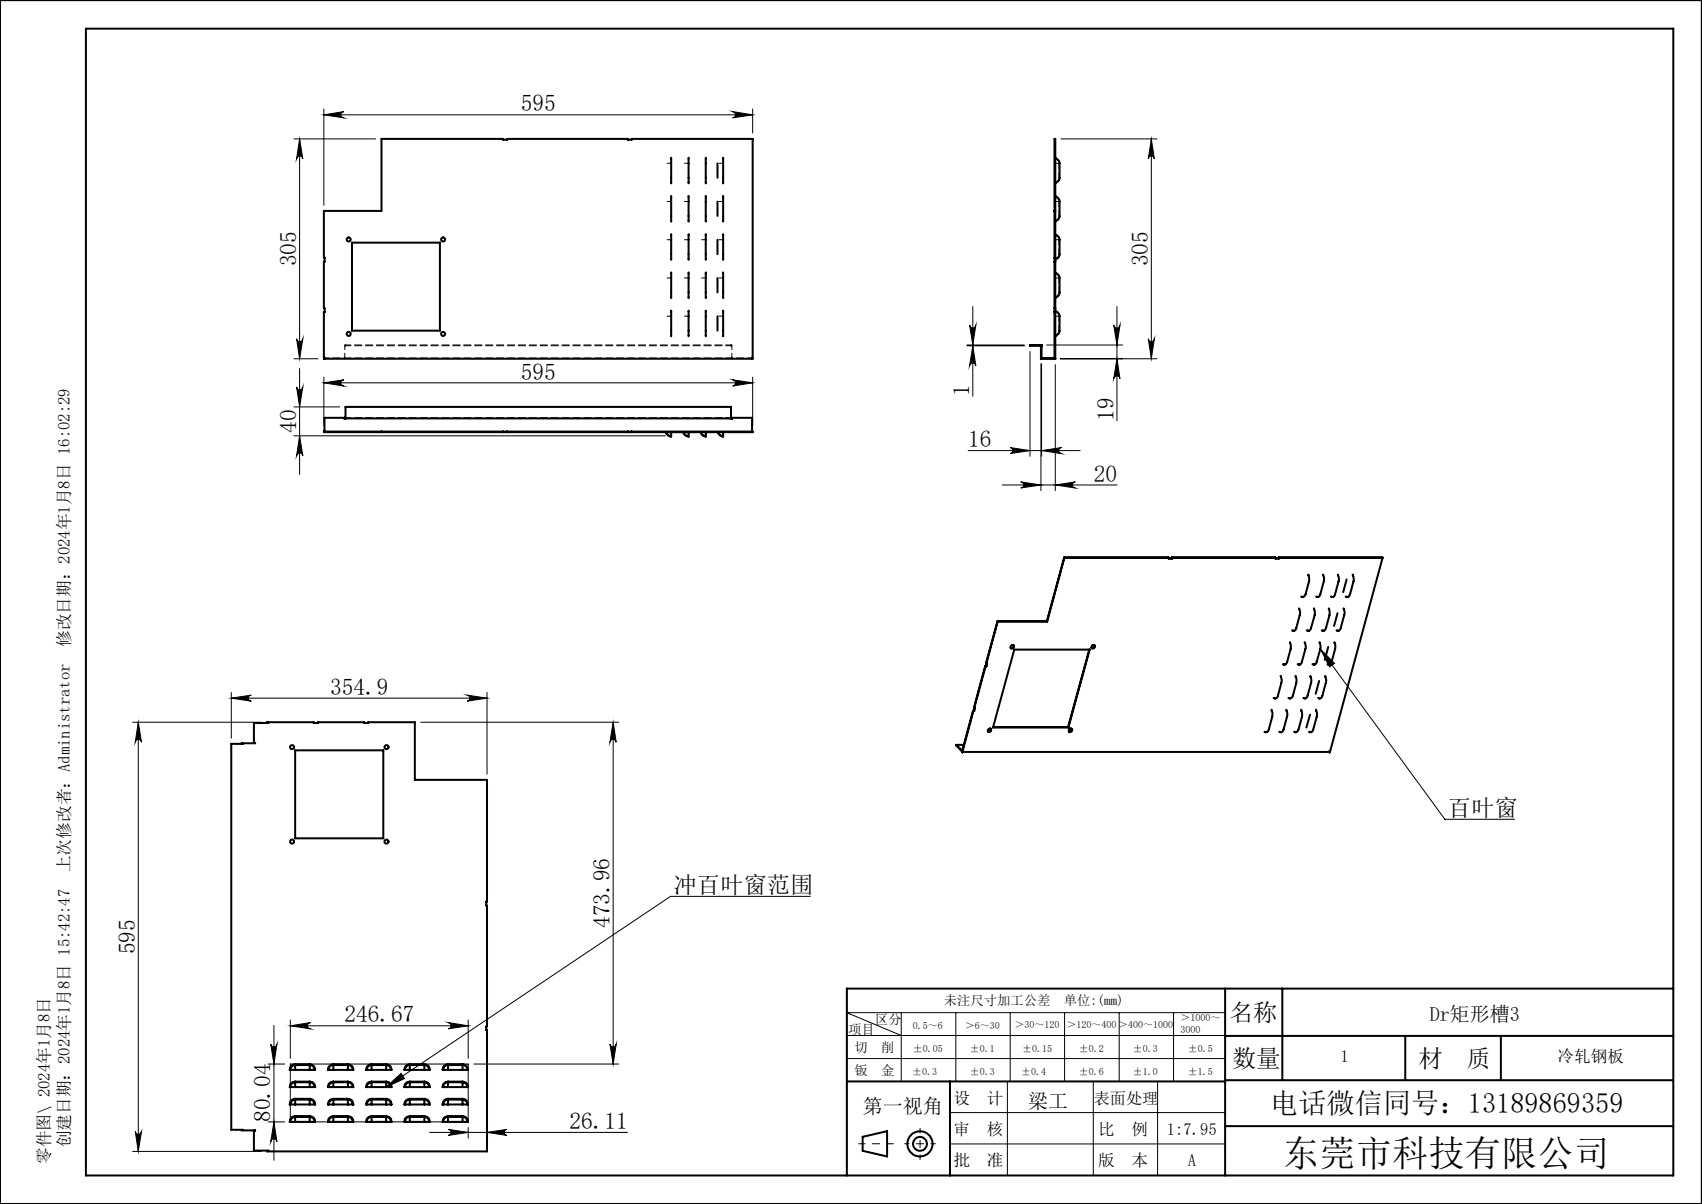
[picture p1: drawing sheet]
<svg xmlns="http://www.w3.org/2000/svg" width="297mm" height="210mm" viewBox="0 0 297 210" stroke-linecap="round" stroke-linejoin="round" font-family="sans-serif">
<g fill="none" stroke="#000" stroke-width=".17">
<path d="M56.5 19v16.8M127.8 19.5l3.5 .5-3.5 .6a.55 .55 0 0 0 .5-.6 .55 .55 0 0 0-.5-.5zM131.3 19v4.2M51.3 24.2h14.2M52.3 24.2l.5 3.5a.55 .55 0 0 0-.5-.5 .55 .55 0 0 0-.5 .5zM52.3 24.2v38.4M56.5 20h74.8M56.5 20l3.5-.5a.55 .55 0 0 0-.5 .5 .55 .55 0 0 0 .5 .6zM185.1 24.2h16.8M200.9 24.2v38.4M200.9 24.2l.5 3.5a.53 .53 0 0 0-.5-.5 .53 .53 0 0 0-.5 .5zM51.8 59.1a.55 .55 0 0 0 .5 .5 .55 .55 0 0 0 .5-.5l-.5 3.5z"/>
<path d="M169.2 56.7a.55 .55 0 0 0 .5 .5 .55 .55 0 0 0 .6-.5l-.5 3.5zM169.8 53.5v15.6M194.3 56.7a.55 .55 0 0 0 .6 .5 .55 .55 0 0 0 .5-.5l-.5 3.5zM194.9 53.5v19.9M200.4 59.1a.53 .53 0 0 0 .5 .5 .53 .53 0 0 0 .5-.5l-.5 3.5zM51.3 62.6h4.2M51.3 71h8M51.3 76h64.8M51.8 67.5a.55 .55 0 0 0 .5 .5 .55 .55 0 0 0 .5-.5l-.5 3.5zM52.3 76l.5 3.5a.55 .55 0 0 0-.5-.5 .55 .55 0 0 0-.5 .5zM52.3 64.3v18.5M56.5 65.8v8.5"/>
<path d="M56.5 66.8h74.8M56.5 66.8l3.5-.6a.55 .55 0 0 0-.5 .6 .55 .55 0 0 0 .5 .5zM127.8 66.2l3.5 .6-3.5 .5a.55 .55 0 0 0 .5-.5 .55 .55 0 0 0-.5-.6zM131.3 65.8v8.5M168.7 60.2h10.1M168.7 60.3h10.1M168.9 78.6h19.6M169.8 60.3l.5 3.5a.55 .55 0 0 0-.6-.5 .55 .55 0 0 0-.5 .5zM176.2 78.1l3.5 .5-3.5 .5a.53 .53 0 0 0 .5-.5 .53 .53 0 0 0-.5-.5zM179.7 61.3v18.3M181.6 63.5v22.1M181.8 63.5v16.1"/>
<path d="M181.8 78.6l3.4-.5a.53 .53 0 0 0-.5 .5 .53 .53 0 0 0 .5 .5zM182.6 60.2h13.3M184.2 63.6v22M185 62.6h16.9M194.9 62.6l.5 3.5a.55 .55 0 0 0-.5-.5 .55 .55 0 0 0-.6 .5zM174.9 84.6h20M178.1 84.1l3.5 .5-3.5 .5a.53 .53 0 0 0 .6-.5 .53 .53 0 0 0-.6-.5zM184.1 84.6l3.5-.5a.53 .53 0 0 0-.5 .5 .53 .53 0 0 0 .5 .5zM230.4 113.2l2.5 2.5-.9 .6zM230.4 113.2l21.7 29.7h12.2M23.1 126h22.5M24.1 126v74.8"/>
<path d="M24.1 126l.6 3.5a.55 .55 0 0 0-.6-.5 .55 .55 0 0 0-.5 .5zM40.4 120.8v8M40.4 121.8h44.6M40.4 121.8l3.5-.6a.53 .53 0 0 0-.6 .6 .53 .53 0 0 0 .6 .5zM73.4 126h34.6M81.5 121.2l3.5 .6-3.5 .5a.53 .53 0 0 0 .5-.5 .53 .53 0 0 0-.5-.6zM85 120.8v14.2M107 126l.5 3.5a.55 .55 0 0 0-.5-.5 .55 .55 0 0 0-.6 .5zM107 126v59.6M141.4 156.3h-24.4l-49.6 33.3M47.8 178.8v23.6M50.7 178.9l3.5-.5a.55 .55 0 0 0-.5 .5 .55 .55 0 0 0 .5 .5z"/>
<path d="M50.7 177.9v6.7M50.7 178.9h31M78.2 178.4l3.5 .5-3.5 .5a.55 .55 0 0 0 .5-.5 .55 .55 0 0 0-.5-.5zM81.7 177.9v6.7M157.3 176.6v12M166.8 176.6v12M176.3 176.6v12M185.8 176.6v12M195.3 176.6v12M204.8 176.6v12M213.8 176.6h-66l9.5 4M23.6 197.3a.55 .55 0 0 0 .5 .5 .55 .55 0 0 0 .6-.5l-.6 3.5z"/>
<path d="M46.8 195.7h2.9M46.8 185.6h2.9M47.2 182.1a.55 .55 0 0 0 .6 .5 .55 .55 0 0 0 .5-.5l-.5 3.5zM47.8 195.7l.5 3.5a.55 .55 0 0 0-.5-.6 .55 .55 0 0 0-.6 .6zM50.7 185.6h31v10.1h-31zM67.4 189.6l2.6-2.4 .6 .9zM75 197.5h34.5M78.2 197l3.5 .5-3.5 .5a.53 .53 0 0 0 .5-.5 .53 .53 0 0 0-.5-.5zM81.7 196.7v1.8M82.7 185.6h25.3M85 197.5l3.5-.5a.53 .53 0 0 0-.5 .5 .53 .53 0 0 0 .5 .5zM106.4 182.1a.55 .55 0 0 0 .6 .5 .55 .55 0 0 0 .5-.5l-.5 3.5z"/>
<path d="M147.8 184.6h66M147.8 180.6h66M165.8 194.1h48M165.8 199.5h48M175.8 188.6v16.4M190.8 188.6v16.4M202 188.6v16.4M23.1 200.8h22.5"/>
</g>
<g fill="none" stroke="#000" stroke-width=".35">
<path d="M0 0h297v210h-297zM15 5h277v200h-277zM66.6 24.2h21.2v.2h.7v-.2h21.1v.2h.6v-.2h21.1v38.4h-74.8v-8.2h.2v-.6h-.2v-8.2h.2v-.7h-.2v-8.1h10.1zM117.1 34.2v4.5M117.1 27.5v4.5M120.2 27.5v4.5M120.2 34.2v4.5M123.2 27.5v4.5M123.2 34.2v4.5M125.2 28.5v2.5M125.2 35.2v2.5M126.2 34.2v4.5"/>
<path d="M126.2 27.5v4.5M184 36.8h.1M184.1 27.5l.1 .1a.97 .97 0 0 1 .7 .9v2.5a1.34 1.34 0 0 1-.8 1M184.1 34.2l.2 .1M184.2 34.3h.1M184.3 34.3a.88 .88 0 0 1 .6 .9v2.5a1.34 1.34 0 0 1-.8 1M61.4 42.3h15.4v15.4h-15.4zM117.1 47.5v4.5M117.1 40.8v4.5M117.1 54.2v4.5M120.2 47.5v4.5M120.2 40.8v4.5"/>
<path d="M120.2 54.2v4.5M123.2 47.5v4.5M123.2 40.8v4.5M123.2 54.2v4.5M125.2 41.8v2.5M125.2 48.5v2.5M125.2 55.2v2.5M126.2 47.5v4.5M126.2 40.8v4.5M126.2 54.2v4.5M184 54.4h.1M184 53.8h.1"/>
<path d="M184 45.6h.1M184 44.9h.1M184.1 47.5l.2 .2a.88 .88 0 0 1 .6 .8v2.5a1.34 1.34 0 0 1-.8 1M184.1 40.8l.2 .2a.88 .88 0 0 1 .6 .8v2.5a1.34 1.34 0 0 1-.8 1M184.1 54.2l.2 .1a.88 .88 0 0 1 .6 .9v2.5a1.34 1.34 0 0 1-.8 1M56.5 75.3h74.8v.1h-74.8zM56.6 62.6v-.2v.2M56.6 75.2v.1M60.1 72.9v.2v-.2M60.1 73h67.6M60.2 72.9v.1M60.3 72.8v.2"/>
<path d="M60.3 72.9h-3.7v2.3M60.3 72.8v-1.8h67.3v1.8M66.6 75.3v.1M87.8 75.3v.1M88.5 75.3v.1M109.6 75.3v.1M110.2 75.3v.1M116.2 75.4l.1 .1a.79 .79 0 0 0 .8 .6v-.7M119.2 75.4l.1 .1a.79 .79 0 0 0 .9 .6v-.7M122.2 75.4l.1 .1a.79 .79 0 0 0 .9 .6v-.7M125.2 75.4l.1 .1a.79 .79 0 0 0 .9 .6v-.7M127.6 72.8v.2"/>
<path d="M127.6 72.9h3.6v2.3M127.6 72.9v.1M127.7 72.9v.2v-.2M131.2 75.2v.1M131.2 62.6v-.2l.1 .2M181.6 60.2h.1M181.6 60.3h-1.9v-.1h2.1v2.3M181.6 60.2v2.4h2.5v-38.4h-.1v38.4M184 62.4l-2.4 .1M184 62.6h.1M185.7 97.2v.1M185.7 97.2l18.2 .1"/>
<path d="M185.7 97.2l-3 11.2M185.7 97.3l-3 11.1M185.7 97.3h18.2M203.9 97.3v.1h.6M203.9 97.4h.5M204.4 97.4h.1M204.5 97.2l18.1 .1M204.5 97.2v.1M204.5 97.2l-.1 .2M204.5 97.3h18.1M204.5 97.3v.1M222.6 97.3v.1h.6"/>
<path d="M222.6 97.4h.5M223.1 97.4h.1M223.1 97.2l18.2 .1M223.1 97.2l.1 .1M223.1 97.2v.2M223.2 97.3h18.1M223.2 97.3v.1M241.3 97.3l-9.3 33.9M171.9 116.2h.1M171.9 116.2l-1.9 7.2M172 116.2l-2 7.2M172 116.2h.1"/>
<path d="M172.2 115.6h.1l-.2 .6M172.2 115.6l-.2 .6M174.1 108.4l-1.9 7.2M174.1 108.4h.1M174.1 108.4h8.6M176.8 112.5a.37 .37 0 0 1 0 .5 .37 .37 0 0 1-.4 0M177 113.3h13.1l-3.7 13.6h-13.1zM182.7 108.4h.1M190.1 113.3l-3.7 13.5M190.6 112.6a.31 .31 0 0 1 .4 .1 .31 .31 0 0 1 0 .4 .31 .31 0 0 1-.5 0l-.1-.2zM191 112.5a.37 .37 0 0 1-.1 .5 .37 .37 0 0 1-.4 0M223.5 117.9l.2 .9-.7 2.5-.2 .4h-.5"/>
<path d="M224.1 115.9h-.1M225.1 112l.1 1.1-.6 2.3a.48 .48 0 0 1-.7 .4M225.7 110l-.1 .1M226.1 117.9l.1 1.1-.6 2.3a.51 .51 0 0 1-.8 .4M226.7 115.9h-.1M226.7 106.1l.2 1-.7 2.6-.4 .3h-.3M227.3 104.1l-.1 .1M227.7 112l.2 1-.7 2.4a.48 .48 0 0 1-.3 .5 .48 .48 0 0 1-.5-.1M228.2 110v.1M228.3 100.2l.2 1.1-.7 2.3-.3 .5h-.5M228.7 117.9l.1 1.1-.6 2.3a.48 .48 0 0 1-.8 .4M229.2 115.9h.1"/>
<path d="M229.3 106.1l.1 1.2-.7 2.4-.3 .3h-.4M229.9 104.1l-.1 .1M230.2 118.8l-.6 2.2M230.3 112l.1 .6v.6l-.6 2.2a.48 .48 0 0 1-.3 .5 .48 .48 0 0 1-.5-.1M230.9 110l-.1 .1M230.9 100.2l.1 1.1-.6 2.5a.37 .37 0 0 1-.5 .3h-.2M231.2 117.9l.2 .9-.6 2.5-.3 .4h-.5M231.8 112.8l-.6 2.3M231.8 115.9h.1M231.9 106.1l.1 1.1-.6 2.5-.4 .3h-.4M232.4 104.1v.1M232.9 112l.1 1.1-.6 2.3a.48 .48 0 0 1-.8 .4"/>
<path d="M233.4 107l-.6 2.2M233.4 110v.1M233.5 100.2l.1 .9-.7 2.7a.37 .37 0 0 1-.5 .3h-.2M234.5 106.1l.1 1-.7 2.6-.3 .3h-.4M235 101.1l-.6 2.2M235.1 104.1l-.1 .1M236.1 100.2l.1 1.1-.7 2.5a.35 .35 0 0 1-.5 .3h-.2M40.4 129.7l4.1-.1h-.2v-3.5h2.5l-.2-.1h8.2v.1h.7v-.1h8.1v.1h.6v-.1h8.2v10h12.6v21.3h-.2v.7h.2v21h-.2v.7h.2v21.1h-38.4l.2-.1h-2.5v-3.5h.2l-4.1-.1zM51.5 130.9h15.4v15.3h-15.4zM166.9 129.9l1 1M166.9 129.9h1.3M166.9 129.9v.1l1 1.1"/>
<path d="M168 131h.1M168 131l-.1 .2M168.1 131l-.1 .2h64v-.2v.2M169.8 124l-1.9 7.2M169.8 124h.1M169.9 124l-2 7.2M169.9 124h.1M170 123.4h.1l-.1 .6M170.1 123.4l-.2 .6M172.4 127.2a.29 .29 0 0 1 .5-.1 .29 .29 0 0 1-.1 .5l-.3 .1-.1-.1zM172.9 127.1a.38 .38 0 0 1-.1 .4 .38 .38 0 0 1-.4 .1M173.3 126.8h13.1"/>
<path d="M186.4 126.8v.1M187 127.1a.37 .37 0 0 1-.1 .4 .37 .37 0 0 1-.4 .1M220.9 127.7h-.1M221.9 123.8l.1 1.1-.6 2.3a.48 .48 0 0 1-.7 .4M222.5 121.8h-.1M223.4 127.7h.1M224.5 123.8l.1 .9-.6 2.5-.2 .4h-.6M225.1 121.8h-.1M226 127.7h.1M227.1 123.8l.1 1.1-.6 2.3-.3 .5-.5-.1M227.6 121.8h.1M228.6 124.7l-.6 2.2"/>
<path d="M228.6 127.7h.1M229.7 123.8l.1 1.1-.6 2.3a.48 .48 0 0 1-.8 .4M230.2 121.8h.1M232 131.2h.1M213.8 172.4v32.6M223.8 172.4v16M292 172.4h-144.2v32.6M50.7 186.6h.8M50.7 189.6h.8M50.7 192.6h.8M50.7 195.7h.8M51.5 185.8v.8"/>
<path d="M51.5 185.8a.84 .84 0 0 0-.8 .8M51.5 188.8v.8M51.5 188.8a.84 .84 0 0 0-.8 .8M51.5 191.8v.8M51.5 191.8a.84 .84 0 0 0-.8 .8M51.5 194.8v.9M51.5 194.8a.84 .84 0 0 0-.8 .9M51.5 194.7a.81 .81 0 0 0-.9 1h.1M51.5 194.7v.1M51.5 188.7a.79 .79 0 0 0-.9 .9h.1M51.5 188.7v.1M51.5 191.7a.83 .83 0 0 0-.9 .9h.1"/>
<path d="M51.5 191.7v.1M51.5 185.6a.83 .83 0 0 0-.9 1h.1M51.5 185.6v.2M51.5 194.8h2.5M51.5 195.7h2.5M51.5 185.8h2.5M51.5 186.6h2.5M51.5 188.8h2.5M51.5 189.6h2.5M51.5 191.8h2.5M51.5 192.6h2.5M51.5 194.7h2.5"/>
<path d="M51.5 188.7h2.5M51.5 191.7h2.5M51.5 185.6h2.5M54 185.8v.8M54 188.8v.8M54 191.8v.8M54 194.8v.9M54 194.8a.84 .84 0 0 1 .9 .9M54 195.7h.9M54 188.8a.84 .84 0 0 1 .9 .8M54 189.6h.9M54 191.8a.84 .84 0 0 1 .9 .8"/>
<path d="M54 192.6h.9M54 185.8a.84 .84 0 0 1 .9 .8M54 186.6h.9M54 191.7a.83 .83 0 0 1 .9 .9M54 191.7v.1M54 185.6a.83 .83 0 0 1 .9 1M54 185.6v.2M54 194.7a.81 .81 0 0 1 .9 1M54 194.7v.1M54 188.7a.79 .79 0 0 1 .9 .9M54 188.7v.1M57.3 195.7h.9"/>
<path d="M57.3 186.6h.9M57.3 189.6h.9M57.3 192.6h.9M58.2 194.8v.9M58.2 194.8a.84 .84 0 0 0-.9 .9M58.2 185.8v.8M58.2 185.8a.84 .84 0 0 0-.9 .8M58.2 188.8v.8M58.2 188.8a.84 .84 0 0 0-.9 .8M58.2 191.8v.8M58.2 191.8a.84 .84 0 0 0-.9 .8M58.2 194.7a.81 .81 0 0 0-.9 1"/>
<path d="M58.2 194.7v.1M58.2 188.7a.79 .79 0 0 0-.9 .9M58.2 188.7v.1M58.2 191.7a.83 .83 0 0 0-.9 .9M58.2 191.7v.1M58.2 185.6a.83 .83 0 0 0-.9 1M58.2 185.6v.2M58.2 194.8h2.5M58.2 195.7h2.5M58.2 185.8h2.5M58.2 186.6h2.5M58.2 188.8h2.5"/>
<path d="M58.2 189.6h2.5M58.2 191.8h2.5M58.2 192.6h2.5M58.2 194.7h2.5M58.2 188.7h2.5M58.2 191.7h2.5M58.2 185.6h2.5M60.7 194.8v.9M60.7 185.8v.8M60.7 188.8v.8M60.7 191.8v.8M60.7 188.8a.84 .84 0 0 1 .9 .8"/>
<path d="M60.7 189.6h.9M60.7 194.8a.84 .84 0 0 1 .9 .9M60.7 195.7h.9M60.7 185.8a.84 .84 0 0 1 .9 .8M60.7 186.6h.9M60.7 191.8a.84 .84 0 0 1 .9 .8M60.7 192.6h.9M60.7 191.7a.83 .83 0 0 1 .9 .9M60.7 191.7v.1M60.7 185.6a.83 .83 0 0 1 .9 1M60.7 185.6v.2M60.7 194.7a.81 .81 0 0 1 .9 1"/>
<path d="M60.7 194.7v.1M60.7 188.7a.79 .79 0 0 1 .9 .9M60.7 188.7v.1M64 195.7h.8M64 186.6h.8M64 189.6h.8M64 192.6h.8M64.8 194.8v.9M64.8 194.8a.84 .84 0 0 0-.8 .9M64.8 185.8v.8M64.8 185.8a.84 .84 0 0 0-.8 .8M64.8 188.8v.8"/>
<path d="M64.8 188.8a.84 .84 0 0 0-.8 .8M64.8 191.8v.8M64.8 191.8a.84 .84 0 0 0-.8 .8M64.8 194.7a.81 .81 0 0 0-.8 1M64.8 194.7v.1M64.8 191.7a.83 .83 0 0 0-.8 .9M64.8 191.7v.1M64.8 188.7a.79 .79 0 0 0-.8 .9M64.8 188.7v.1M64.8 185.6a.83 .83 0 0 0-.8 1M64.8 185.6v.2M64.8 194.8h2.6"/>
<path d="M64.8 195.7h2.6M64.8 185.8h2.6M64.8 186.6h2.6M64.8 188.8h2.6M64.8 189.6h2.6M64.8 191.8h2.6M64.8 192.6h2.6M64.8 194.7h2.6M64.8 188.7h2.6M64.8 191.7h2.6M64.8 185.6h2.6M67.4 194.8v.9"/>
<path d="M67.4 185.8v.8M67.4 188.8v.8M67.4 191.8v.8M67.4 194.8a.84 .84 0 0 1 .8 .9M67.4 195.7h.8M67.4 188.8a.84 .84 0 0 1 .8 .8M67.4 189.6h.8M67.4 191.8a.84 .84 0 0 1 .8 .8M67.4 192.6h.8M67.4 185.8a.84 .84 0 0 1 .8 .8M67.4 186.6h.8M67.4 191.7a.83 .83 0 0 1 .9 .9h-.1"/>
<path d="M67.4 191.7v.1M67.4 185.6a.83 .83 0 0 1 .9 1h-.1M67.4 185.6v.2M67.4 194.7a.81 .81 0 0 1 .9 1h-.1M67.4 194.7v.1M67.4 188.7a.79 .79 0 0 1 .9 .9h-.1M67.4 188.7v.1M70.7 195.7h.8M70.7 186.6h.8M70.7 189.6h.8M70.7 192.6h.8M71.5 194.8v.9"/>
<path d="M71.5 194.8a.84 .84 0 0 0-.8 .9M71.5 185.8v.8M71.5 185.8a.84 .84 0 0 0-.8 .8M71.5 188.8v.8M71.5 188.8a.84 .84 0 0 0-.8 .8M71.5 191.8v.8M71.5 191.8a.84 .84 0 0 0-.8 .8M71.5 191.7a.83 .83 0 0 0-.9 .9h.1M71.5 191.7v.1M71.5 194.7a.81 .81 0 0 0-.9 1h.1M71.5 194.7v.1M71.5 185.6a.83 .83 0 0 0-.9 1h.1"/>
<path d="M71.5 185.6v.2M71.5 188.7a.79 .79 0 0 0-.9 .9h.1M71.5 188.7v.1M71.5 194.8h2.5M71.5 195.7h2.5M71.5 185.8h2.5M71.5 186.6h2.5M71.5 188.8h2.5M71.5 189.6h2.5M71.5 191.8h2.5M71.5 192.6h2.5M71.5 194.7h2.5"/>
<path d="M71.5 188.7h2.5M71.5 191.7h2.5M71.5 185.6h2.5M74 194.8v.9M74 185.8v.8M74 188.8v.8M74 191.8v.8M74 194.8a.84 .84 0 0 1 .9 .9M74 195.7h.9M74 188.8a.84 .84 0 0 1 .9 .8M74 189.6h.9M74 191.8a.84 .84 0 0 1 .9 .8"/>
<path d="M74 192.6h.9M74 185.8a.84 .84 0 0 1 .9 .8M74 186.6h.9M74 191.7a.83 .83 0 0 1 .9 .9M74 191.7v.1M74 185.6a.83 .83 0 0 1 .9 1M74 185.6v.2M74 194.7a.81 .81 0 0 1 .9 1M74 194.7v.1M74 188.7a.79 .79 0 0 1 .9 .9M74 188.7v.1M77.3 195.7h.9"/>
<path d="M77.3 186.6h.9M77.3 189.6h.9M77.3 192.6h.9M78.2 194.8v.9M78.2 194.8a.84 .84 0 0 0-.9 .9M78.2 185.8v.8M78.2 185.8a.84 .84 0 0 0-.9 .8M78.2 188.8v.8M78.2 188.8a.84 .84 0 0 0-.9 .8M78.2 191.8v.8M78.2 191.8a.84 .84 0 0 0-.9 .8M78.2 185.6a.83 .83 0 0 0-.9 1"/>
<path d="M78.2 185.6v.2M78.2 191.7a.83 .83 0 0 0-.9 .9M78.2 191.7v.1M78.2 194.7a.81 .81 0 0 0-.9 1M78.2 194.7v.1M78.2 188.7a.79 .79 0 0 0-.9 .9M78.2 188.7v.1M78.2 194.8h2.5M78.2 195.7h2.5M78.2 185.8h2.5M78.2 186.6h2.5M78.2 188.8h2.5"/>
<path d="M78.2 189.6h2.5M78.2 191.8h2.5M78.2 192.6h2.5M78.2 194.7h2.5M78.2 188.7h2.5M78.2 191.7h2.5M78.2 185.6h2.5M80.7 194.8v.9M80.7 185.8v.8M80.7 188.8v.8M80.7 191.8v.8M80.7 188.8a.84 .84 0 0 1 .9 .8"/>
<path d="M80.7 189.6h.9M80.7 191.8a.84 .84 0 0 1 .9 .8M80.7 192.6h.9M80.7 194.8a.84 .84 0 0 1 .9 .9M80.7 195.7h.9M80.7 185.8a.84 .84 0 0 1 .9 .8M80.7 186.6h.9M80.7 191.7a.83 .83 0 0 1 .9 .9M80.7 191.7v.1M80.7 185.6a.83 .83 0 0 1 .9 1M80.7 185.6v.2M80.7 194.7a.81 .81 0 0 1 .9 1"/>
<path d="M80.7 194.7v.1M80.7 188.7a.79 .79 0 0 1 .9 .9M80.7 188.7v.1M147.8 188.6h66M150.5 198.3l4.3-1v4.4l-4.3-1zM165.8 188.6v16.4M213.8 196.4h78.2M213.8 180.7h78.2M213.8 188.4h78.2M245.2 180.7v7.7M261.9 180.7v7.7"/>
<circle cx="60.8" cy="58.2" r=".35"/>
<circle cx="60.8" cy="41.8" r=".35"/>
<circle cx="77.3" cy="58.2" r=".35"/>
<circle cx="77.3" cy="41.8" r=".35"/>
<circle cx="176.6" cy="112.8" r=".31"/>
<circle cx="50.9" cy="130.3" r=".36"/>
<circle cx="67.4" cy="130.3" r=".36"/>
<circle cx="186.7" cy="127.4" r=".31"/>
<circle cx="50.9" cy="146.8" r=".36"/>
<circle cx="67.4" cy="146.8" r=".36"/>
<circle cx="160.5" cy="199.5" r="1.2"/>
<circle cx="160.5" cy="199.5" r="2.2"/>
</g>
<path d="M149.8 199.5h6.1" fill="none" stroke="#000" stroke-width=".17" stroke-dasharray="30.5 1.3 1.3 1.3" stroke-dashoffset="29.4"/>
<path d="M163.2 199.5h-5.3M160.6 202.3v-5.5" fill="none" stroke="#000" stroke-width=".17" stroke-dasharray="30.5 1.3 1.3 1.3" stroke-dashoffset="29.7"/>
<g fill="#000">
<path d="M56.5 20l3.5-.5a.55 .55 0 0 0-.5 .5 .55 .55 0 0 0 .5 .6zM127.8 19.5l3.5 .5-3.5 .6a.55 .55 0 0 0 .5-.6 .55 .55 0 0 0-.5-.5zM56.5 66.8l3.5-.6a.55 .55 0 0 0-.5 .6 .55 .55 0 0 0 .5 .5zM127.8 66.2l3.5 .6-3.5 .5a.55 .55 0 0 0 .5-.5 .55 .55 0 0 0-.5-.6zM40.4 121.8l3.5-.6a.53 .53 0 0 0-.6 .6 .53 .53 0 0 0 .6 .5zM81.5 121.2l3.5 .6-3.5 .5a.53 .53 0 0 0 .5-.5 .53 .53 0 0 0-.5-.6z"/>
<path d="M52.3 24.2l.5 3.5a.55 .55 0 0 0-.5-.5 .55 .55 0 0 0-.5 .5zM51.8 59.1a.55 .55 0 0 0 .5 .5 .55 .55 0 0 0 .5-.5l-.5 3.5zM51.8 67.5a.55 .55 0 0 0 .5 .5 .55 .55 0 0 0 .5-.5l-.5 3.5zM52.3 76l.5 3.5a.55 .55 0 0 0-.5-.5 .55 .55 0 0 0-.5 .5zM24.1 126l.6 3.5a.55 .55 0 0 0-.6-.5 .55 .55 0 0 0-.5 .5zM23.6 197.3a.55 .55 0 0 0 .5 .5 .55 .55 0 0 0 .6-.5l-.6 3.5z"/>
<path d="M169.2 56.7a.55 .55 0 0 0 .5 .5 .55 .55 0 0 0 .6-.5l-.5 3.5zM169.8 60.3l.5 3.5a.55 .55 0 0 0-.6-.5 .55 .55 0 0 0-.5 .5z"/>
<path d="M194.3 56.7a.55 .55 0 0 0 .6 .5 .55 .55 0 0 0 .5-.5l-.5 3.5zM194.9 62.6l.5 3.5a.55 .55 0 0 0-.5-.5 .55 .55 0 0 0-.6 .5zM200.9 24.2l.5 3.5a.53 .53 0 0 0-.5-.5 .53 .53 0 0 0-.5 .5zM200.4 59.1a.53 .53 0 0 0 .5 .5 .53 .53 0 0 0 .5-.5l-.5 3.5z"/>
<path d="M176.2 78.1l3.5 .5-3.5 .5a.53 .53 0 0 0 .5-.5 .53 .53 0 0 0-.5-.5zM181.8 78.6l3.4-.5a.53 .53 0 0 0-.5 .5 .53 .53 0 0 0 .5 .5z"/>
<path d="M178.1 84.1l3.5 .5-3.5 .5a.53 .53 0 0 0 .6-.5 .53 .53 0 0 0-.6-.5zM184.1 84.6l3.5-.5a.53 .53 0 0 0-.5 .5 .53 .53 0 0 0 .5 .5z"/>
<path d="M230.4 113.2l2.5 2.5-.9 .6zM67.4 189.6l2.6-2.4 .6 .9z"/>
<path d="M50.7 178.9l3.5-.5a.55 .55 0 0 0-.5 .5 .55 .55 0 0 0 .5 .5zM78.2 178.4l3.5 .5-3.5 .5a.55 .55 0 0 0 .5-.5 .55 .55 0 0 0-.5-.5z"/>
<path d="M47.8 195.7l.5 3.5a.55 .55 0 0 0-.5-.6 .55 .55 0 0 0-.6 .6zM47.2 182.1a.55 .55 0 0 0 .6 .5 .55 .55 0 0 0 .5-.5l-.5 3.5zM106.4 182.1a.55 .55 0 0 0 .6 .5 .55 .55 0 0 0 .5-.5l-.5 3.5zM107 126l.5 3.5a.55 .55 0 0 0-.5-.5 .55 .55 0 0 0-.6 .5z"/>
<path d="M85 197.5l3.5-.5a.53 .53 0 0 0-.5 .5 .53 .53 0 0 0 .5 .5zM78.2 197l3.5 .5-3.5 .5a.53 .53 0 0 0 .5-.5 .53 .53 0 0 0-.5-.5z"/>
</g>
<g fill="none" stroke="#000" stroke-width=".17" stroke-dasharray="1.3 .6" stroke-dashoffset=".4">
<path d="M117.1 35.1h-.7M117.1 28.5h-.7M120.2 35.1h-.8M120.2 28.5h-.8M126.2 28.5h-.7M126.2 35.1h-.7M117.1 48.5h-.7M117.1 55.1h-.7M117.1 41.8h-.7M120.2 41.8h-.8M120.2 48.5h-.8M120.2 55.1h-.8"/>
<path d="M123.2 48.5h-.7M123.2 41.8h-.7M126.2 48.5h-.7M126.2 41.8h-.7M126.2 55.1h-.7"/>
</g>
<g fill="none" stroke="#000" stroke-width=".17" stroke-dasharray="1.3 .6">
<path d="M117.1 34.3v.1M117.1 38.4v.1M117.1 31.7v.1M117.1 27.6v.1M120.2 34.3v.1M120.2 38.4v.1M120.2 27.6v.1M120.2 31.7v.1M123.2 34.3v.1M123.2 38.4v.1M123.2 27.6v.1M123.2 31.7v.1"/>
<path d="M126.2 38.4v.1M126.2 34.3v.1M126.2 31.7v.1M126.2 27.6v.1M184 24.4h.2M184 34.2l.2 .2M184 27.5l.2 .2M184.2 34.4h.1M184.2 38.4l-.2 .2M184.2 31.7l-.2 .3M184.2 27.7h.1M184.2 38.4h.1"/>
<path d="M184.2 31.7h.1M184.8 28.5h-.6M184.8 35.1h-.6M117.1 41v.1M117.1 45.1v.1M117.1 47.6v.1M117.1 51.7v.1M117.1 58.4v.1M117.1 54.3v.1M120.2 41v.1M120.2 45.1v.1M120.2 51.7v.1"/>
<path d="M120.2 47.6v.1M120.2 58.4v.1M120.2 54.3v.1M123.2 41v.1M123.2 45.1v.1M123.2 47.6v.1M123.2 51.7v.1M123.2 54.3v.1M123.2 58.4v.1M126.2 45.1v.1M126.2 41v.1M126.2 51.7v.1"/>
<path d="M126.2 47.6v.1M126.2 58.4v.1M126.2 54.3v.1M184 40.8l.2 .3M184 47.5l.2 .2M184 54.2l.2 .2M184 58.6h.2M184 42.1h.2M184.2 57.7h-.2M184.2 42.3h-.2M184.2 41.1h.1M184.2 51.7l-.2 .3"/>
<path d="M184.2 45.1l-.2 .2M184.2 58.4l-.2 .2M184.2 47.7h.1M184.2 54.4h.1M184.2 57.9h-.2M184.2 41.4h-.2M184.2 51.7h.1M184.2 45.1h.1M184.2 58.4h.1M184.8 48.5h-.6M184.8 41.8h-.6M184.8 55.1h-.6"/>
<path d="M56.6 75.2v.2M56.7 75.2v.2M60.1 62.4v.2M60.2 62.4v.2M60.2 62.4h.1M60.2 73h.1M60.2 72.9h.1M60.2 60.2v.2M60.2 60.4h.1M60.2 60.2h.1M60.3 60.4v-.1M60.3 60.3v-.1"/>
<path d="M60.3 73v-.1M60.3 73h.1M60.3 72.9h.1M60.5 75.2v.2M61.2 75.4v-.2M61.4 75.4v-.2M76.8 75.4v-.2M77 75.2v.2M77.7 75.4v-.2M116.4 75.4l-.2-.2M117.1 75.2v.2M117.1 76v-.6"/>
<path d="M119.4 75.4l-.2-.2M120.2 75.2v.2M120.2 76v-.6M122.5 75.4l-.3-.2M123.2 75.2v.2M123.2 76v-.6M125.5 75.4l-.3-.2M126.2 75.2v.2M126.2 76v-.6M127.6 60.3v.1M127.6 60.4h.1M127.6 60.2v.1"/>
<path d="M127.6 60.3h.1M127.6 60.3v-.1M127.6 73v-.1M127.6 73h.1M127.6 72.9h.1M127.6 60.4v-.2M127.7 73h.1M127.7 72.9h.1M127.7 62.4v.2M127.7 62.4h.1M127.7 60.2h-.1M127.8 62.4v.2"/>
<path d="M131.2 75.2v.2M131.3 75.2v.2M181.6 60.2h.1M181.6 60.4h.1M181.6 60.3h.1M181.6 60.4v-.1M181.8 60.2h.1M181.8 60.4h.1M181.8 60.3h.1M181.8 60.4h-.2M181.8 60.3l-.2-.1M181.8 62.6l-.2-.2"/>
<path d="M181.8 62.4v.2M181.8 62.6h.1M184 62.4h.2M184.2 62.4h.1M184.2 62.4l-.2 .2"/>
</g>
<g fill="none" stroke="#000" stroke-width=".17" stroke-dasharray="1.3 .6" stroke-dashoffset=".5">
<path d="M184.2 27.7a.75 .75 0 0 1 .6 .8M184.2 34.4a.75 .75 0 0 1 .6 .7M184.8 31a.75 .75 0 0 1-.6 .7M184.8 37.7a.75 .75 0 0 1-.6 .7M184.2 47.7a.75 .75 0 0 1 .6 .8M184.2 41.1a.75 .75 0 0 1 .6 .7M184.2 54.4a.75 .75 0 0 1 .6 .7M184.8 51a.75 .75 0 0 1-.6 .7M184.8 57.7a.75 .75 0 0 1-.6 .7M184.8 44.3a.75 .75 0 0 1-.6 .8M56.6 62.4h74.6M60.2 60.2v2.2"/>
<path d="M117.1 76a.75 .75 0 0 1-.7-.6M120.2 76a.75 .75 0 0 1-.8-.6M123.2 76a.75 .75 0 0 1-.7-.6M126.2 76a.75 .75 0 0 1-.7-.6M127.7 60.2v2.2"/>
</g>
<g fill="none" stroke="#000" stroke-width=".17" stroke-dasharray="1.3 .6" stroke-dashoffset=".3">
<path d="M184.8 37.7v-2.6M184.8 31v-2.5M184 44.3v.7M184.2 47.8v.7M184.2 51v.7M184.8 44.3v-2.5M184.8 57.7v-2.6M184.8 51v-2.5M60.3 60.2h67.3M117.1 75.4h-.6M120.2 75.4h-.7M123.2 75.4h-.7"/>
<path d="M126.2 75.4h-.7M127.6 60.3h-67.3M127.6 72.9h-67.3"/>
</g>
<text font-size="6.3" x="223.9" y="203.4">东莞市科技有限公司</text>
<text font-size="4.9" x="221.6" y="194.1">电话微信同号：13189869359</text>
<g font-size="4.2">
<text x="214.5" y="178.1">名称</text>
<text x="215" y="186.1">数量</text>
<text x="247.5" y="186.1">材</text>
<text x="256" y="186.1">质</text>
</g>
<g font-size="4.1">
<text x="90.9" y="19.4">595</text>
<text x="51.7" y="46.4" transform="rotate(-90 51.7 46.4)">305</text>
<text x="200.3" y="46.4" transform="rotate(-90 200.3 46.4)">305</text>
<text x="90.9" y="66.2">595</text>
<text x="169.2" y="69.1" transform="rotate(-90 169.2 69.1)">1</text>
<text x="51.7" y="75.5" transform="rotate(-90 51.7 75.5)">40</text>
<text x="169" y="78">16</text>
<text x="194.3" y="73.4" transform="rotate(-90 194.3 73.4)">19</text>
<text x="190.9" y="84">20</text>
<text x="57.6" y="121.2">354.9</text>
<text x="252.6" y="142.3">百叶窗</text>
<text x="117.5" y="155.8">冲百叶窗范围</text>
<text x="106.4" y="161.9" transform="rotate(-90 106.4 161.9)">473.96</text>
<text x="23.6" y="166.4" transform="rotate(-90 23.6 166.4)">595</text>
<text x="60.1" y="178.3">246.67</text>
<text x="47.2" y="195.7" transform="rotate(-90 47.2 195.7)">80.04</text>
<text x="99.4" y="196.9">26.11</text>
</g>
<g font-size="3.5">
<text x="249.5" y="178.2">Dr矩形槽3</text>
<text x="150.5" y="194.1">第一视角</text>
<text x="179.4" y="193.2">梁工</text>
</g>
<g font-size="2.9">
<text x="12.2" y="112.8" transform="rotate(-90 12.2 112.8)">修改日期：2024年1月8日 16:02:29</text>
<text x="12.2" y="152.1" transform="rotate(-90 12.2 152.1)">上次修改者：Administrator</text>
<text x="233.9" y="185.3">1</text>
<text x="271.8" y="185.3">冷轧钢板</text>
<text x="166.4" y="192.5">设</text>
<text x="166.4" y="197.9">审</text>
<text x="172.2" y="192.5">计</text>
<text x="172.2" y="197.9">核</text>
<text x="191.6" y="197.9">比</text>
<text x="197.4" y="197.9">例</text>
<text x="203.6" y="197.9">1:7.95</text>
<text x="8.7" y="203" transform="rotate(-90 8.7 203)">零件图\ 2024年1月8日</text>
<text x="12.2" y="200.1" transform="rotate(-90 12.2 200.1)">创建日期：2024年1月8日 15:42:47</text>
<text x="166.4" y="203.4">批</text>
<text x="172.2" y="203.4">准</text>
<text x="191.6" y="203.4">版</text>
<text x="197.4" y="203.4">本</text>
<text x="207.3" y="203.4">A</text>
</g>
<text font-size="2.8" x="190.9" y="192.5">表面处理</text>
<g font-size="2.3">
<text x="152.7" y="178.6">区分</text>
<text x="164.7" y="175.3">未注尺寸加工公差</text>
<text x="185.6" y="175.3">单位:(mm)</text>
<text x="148" y="180.3">项目</text>
<text x="149.1" y="183.4">切</text>
<text x="153.8" y="183.4">削</text>
<text x="149.1" y="187.4">钣</text>
<text x="153.8" y="187.4">金</text>
</g>
<g font-size="1.7">
<text x="159.3" y="179.4">0.5～6</text>
<text x="168.4" y="179.4">＞6～30</text>
<text x="177" y="179.3">＞30～120</text>
<text x="186.1" y="179.3">＞120～400 ＞400～1000</text>
<text x="206" y="178.2">＞1000～</text>
<text x="159.3" y="183.4">±0.05</text>
<text x="169.3" y="183.4">±0.1</text>
<text x="178.4" y="183.4">±0.15</text>
<text x="188.3" y="183.4">±0.2</text>
<text x="197.7" y="183.4">±0.3</text>
<text x="206" y="180.2">3000</text>
<text x="207.3" y="183.4">±0.5</text>
<text x="159.2" y="187.4">±0.3</text>
<text x="169.3" y="187.4">±0.3</text>
<text x="178.2" y="187.4">±0.4</text>
<text x="188.3" y="187.4">±0.6</text>
<text x="197.7" y="187.4">±1.0</text>
<text x="207.3" y="187.4">±1.5</text>
</g>
</svg>
